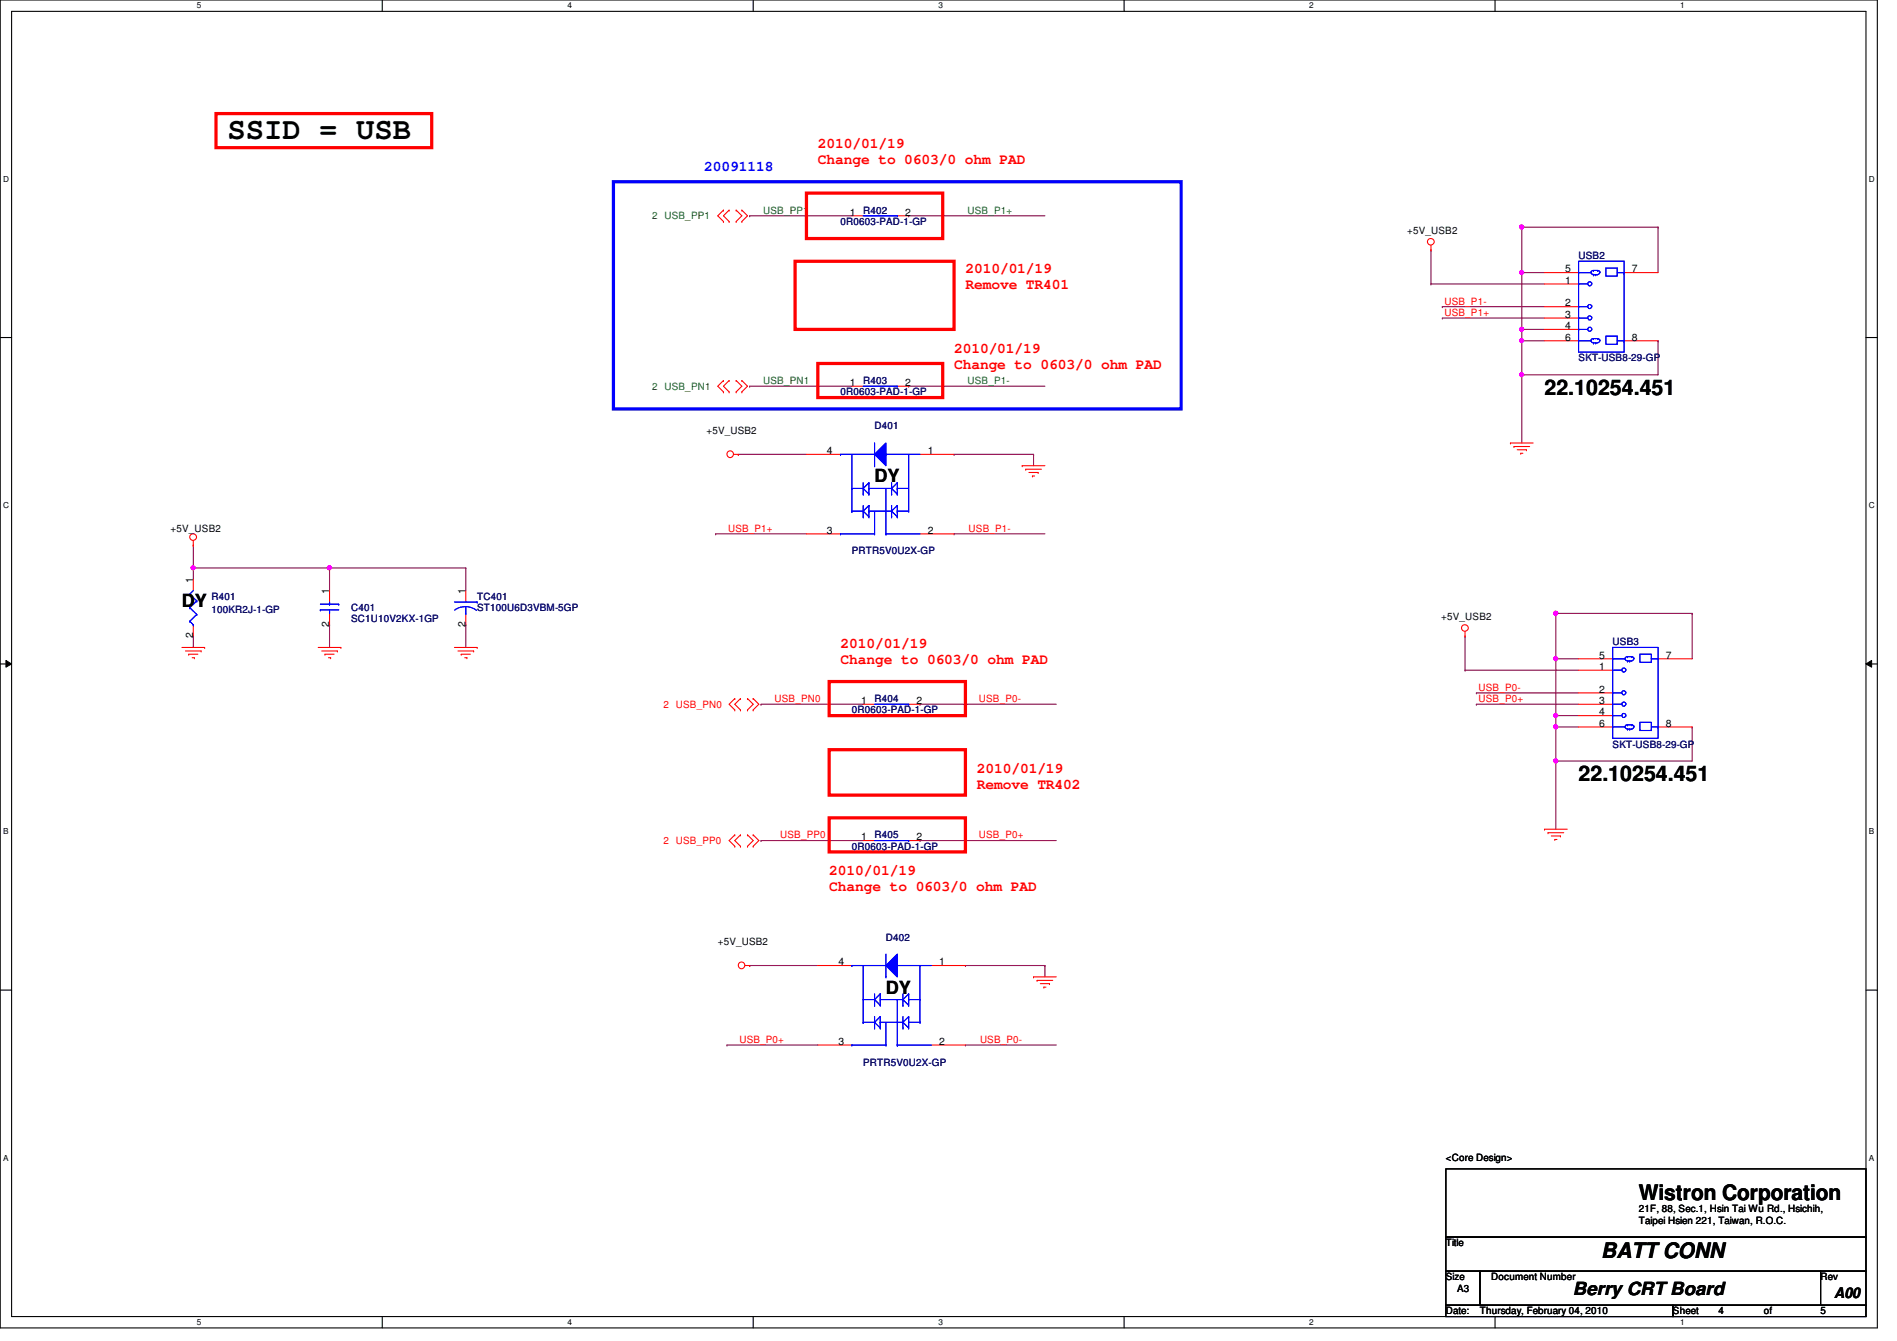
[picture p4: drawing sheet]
<svg xmlns="http://www.w3.org/2000/svg" width="297mm" height="210mm" viewBox="0 0 297 210" stroke-linecap="round" stroke-linejoin="round" font-family="sans-serif">
<path d="M0 0h294v207.9h-294zM1.8 1.8h290.4v204.3h-290.4z" fill="none" stroke="#000" stroke-width=".17"/>
<g fill="#fff">
<path d="M30.8 .2h.7v1.4h-.7z"/>
<path d="M30.8 206.2h.7v1.4h-.7z"/>
</g>
<path d="M59.9 0v1.8M59.9 206.1v1.8" fill="none" stroke="#000" stroke-width=".17"/>
<g fill="#fff">
<path d="M88.9 .2h.6v1.4h-.6z"/>
<path d="M88.9 206.2h.6v1.4h-.6z"/>
</g>
<path d="M117.9 0v1.8M117.9 206.1v1.8" fill="none" stroke="#000" stroke-width=".17"/>
<g fill="#fff">
<path d="M146.9 .2h.7v1.4h-.7z"/>
<path d="M146.9 206.2h.7v1.4h-.7z"/>
</g>
<path d="M176 0v1.8M176 206.1v1.8" fill="none" stroke="#000" stroke-width=".17"/>
<g fill="#fff">
<path d="M205 .2h.7v1.4h-.7z"/>
<path d="M205 206.2h.7v1.4h-.7z"/>
</g>
<path d="M234.1 0v1.8M234.1 206.1v1.8" fill="none" stroke="#000" stroke-width=".17"/>
<g fill="#fff">
<path d="M263.1 .2h.7v1.4h-.7z"/>
<path d="M263.1 206.2h.7v1.4h-.7z"/>
<path d="M.5 27.3h.9v1.4h-.9z"/>
<path d="M292.6 27.3h.9v1.4h-.9z"/>
<path d="M.5 78.4h.9v1.4h-.9z"/>
<path d="M292.6 78.4h.9v1.4h-.9z"/>
</g>
<path d="M0 52.8h1.8M292.2 52.8h1.8" fill="none" stroke="#000" stroke-width=".17"/>
<g fill="#fff">
<path d="M.5 129.5h.8v1.4h-.8z"/>
<path d="M292.6 129.5h.9v1.4h-.9z"/>
</g>
<path d="M0 103.9h1.8M292.2 103.9h1.8" fill="none" stroke="#000" stroke-width=".17"/>
<path d="M.9 103.4l.9 .5-.9 .5zM292.2 103.9l.9-.5v1z" fill="#000"/>
<path d="M.9 103.4l.9 .5-.9 .5zM292.2 103.9l.9-.5v1z" fill="none" stroke="#000" stroke-width=".16"/>
<g fill="#fff">
<path d="M.5 180.5h.8v1.4h-.8z"/>
<path d="M292.6 180.5h.9v1.4h-.9z"/>
</g>
<path d="M0 155h1.8M292.2 155h1.8" fill="none" stroke="#000" stroke-width=".17"/>
<path d="M142.3 33.8h.1M142.3 33.8h21.3M142.3 60.5h.1M142.3 60.5h21.3M30.3 99.6h.1M30.3 99.6v1.7M51.6 97.8h.1M51.6 88.9h.1M51.6 97.8v3.5M51.6 88.9h21.3M72.9 88.9h.1M72.9 88.9v3.6" fill="none" stroke="#800040" stroke-width=".17"/>
<circle cx="51.6" cy="88.9" r=".32" fill="#f0f"/>
<circle cx="51.6" cy="88.9" r=".32" fill="none" stroke="#f0f" stroke-width=".17"/>
<path d="M30.3 85.3h.1M30.3 88.9h.1M30.3 85.3v5.4M30.3 88.9h21.3M51.6 88.9h.1M51.6 88.9v3.6M72.9 97.8h.1M72.9 97.8v3.5" fill="none" stroke="#800040" stroke-width=".17"/>
<circle cx="30.2" cy="88.9" r=".32" fill="#f0f"/>
<circle cx="30.2" cy="88.9" r=".32" fill="none" stroke="#f0f" stroke-width=".17"/>
<g fill="none" stroke="#800040" stroke-width=".17">
<path d="M224.1 39.1h.1M224.1 39.1v5.3M224.1 44.4h.1M224.1 44.4h17.7M225.8 48h.1M225.8 49.8h.1M225.8 48h16M225.8 49.8h16M238.3 58.7h.1M238.3 58.7v10.6M115.6 71.1h.1M115.6 71.1h10.7"/>
<path d="M149.4 71.1h.1M149.4 71.1h12.4M161.8 71.1h.1M161.8 71.1v1.8M112.1 83.6h.1M112.1 83.6h14.2M149.4 83.6h.1M149.4 83.6h14.2M119.2 110.2h.1M119.2 110.2h16M144.1 110.2h.1M144.1 110.2h21.3"/>
<path d="M119.2 131.6h.1M119.2 131.6h16M144.1 131.6h.1M144.1 131.6h21.3M117.4 151.1h.1M117.4 151.1h10.7M151.2 151.1h.1M151.2 151.1h12.4M163.6 151.1h.1M163.6 151.1v1.8M113.8 163.6h.1M113.8 163.6h14.3"/>
<path d="M151.2 163.6h.1M151.2 163.6h14.2"/>
</g>
<circle cx="238.3" cy="58.6" r=".32" fill="#f0f"/>
<circle cx="238.3" cy="58.6" r=".32" fill="none" stroke="#f0f" stroke-width=".17"/>
<path d="M238.3 42.7h.1M238.3 42.7h3.5" fill="none" stroke="#800040" stroke-width=".17"/>
<circle cx="238.3" cy="42.6" r=".32" fill="#f0f"/>
<circle cx="238.3" cy="42.6" r=".32" fill="none" stroke="#f0f" stroke-width=".17"/>
<path d="M238.3 51.6h.1M238.3 42.7h.1M238.3 53.3h.1M238.3 51.6h3.5M238.3 42.7v10.6M238.3 53.3h3.5" fill="none" stroke="#800040" stroke-width=".17"/>
<circle cx="238.3" cy="51.5" r=".32" fill="#f0f"/>
<circle cx="238.3" cy="51.5" r=".32" fill="none" stroke="#f0f" stroke-width=".17"/>
<path d="M238.3 35.6h.1M238.3 35.6h21.3M259.6 35.6h.1M259.6 35.6v7.1" fill="none" stroke="#800040" stroke-width=".17"/>
<circle cx="238.3" cy="35.5" r=".32" fill="#f0f"/>
<circle cx="238.3" cy="35.5" r=".32" fill="none" stroke="#f0f" stroke-width=".17"/>
<path d="M238.3 58.7h.1M238.3 53.3h.1M238.3 53.3v5.4M259.6 53.3h.1M259.6 53.3v5.4h-21.3" fill="none" stroke="#800040" stroke-width=".17"/>
<circle cx="238.3" cy="53.3" r=".32" fill="#f0f"/>
<circle cx="238.3" cy="53.3" r=".32" fill="none" stroke="#f0f" stroke-width=".17"/>
<path d="M229.4 99.6h.1M229.4 99.6v5.3M229.4 104.9h.1M229.4 104.9h17.8M231.2 108.5h.1M231.2 110.2h.1M231.2 108.5h16M231.2 110.2h16M243.6 119.1h.1M243.6 119.1v10.7" fill="none" stroke="#800040" stroke-width=".17"/>
<circle cx="243.6" cy="119.1" r=".32" fill="#f0f"/>
<circle cx="243.6" cy="119.1" r=".32" fill="none" stroke="#f0f" stroke-width=".17"/>
<path d="M243.6 103.1h.1M243.6 112h.1M243.6 103.1h3.6M243.6 112h3.6M243.6 103.1v8.9" fill="none" stroke="#800040" stroke-width=".17"/>
<circle cx="243.6" cy="103.1" r=".32" fill="#f0f"/>
<circle cx="243.6" cy="103.1" r=".32" fill="none" stroke="#f0f" stroke-width=".17"/>
<path d="M243.6 113.8h.1M243.6 112h.1M243.6 113.8h3.6M243.6 112v1.8" fill="none" stroke="#800040" stroke-width=".17"/>
<circle cx="243.6" cy="112" r=".32" fill="#f0f"/>
<circle cx="243.6" cy="112" r=".32" fill="none" stroke="#f0f" stroke-width=".17"/>
<path d="M243.6 96h.1M243.6 96h21.4M265 96h.1M265 96v7.1" fill="none" stroke="#800040" stroke-width=".17"/>
<circle cx="243.6" cy="96" r=".32" fill="#f0f"/>
<circle cx="243.6" cy="96" r=".32" fill="none" stroke="#f0f" stroke-width=".17"/>
<path d="M243.6 119.1h.1M243.6 113.8h.1M243.6 113.8v5.3M265 113.8h.1M265 113.8v5.3h-21.4" fill="none" stroke="#800040" stroke-width=".17"/>
<circle cx="243.6" cy="113.8" r=".32" fill="#f0f"/>
<circle cx="243.6" cy="113.8" r=".32" fill="none" stroke="#f0f" stroke-width=".17"/>
<path d="M117.4 33.8h.1M117.4 33.8h16M238.3 35.6h.1M238.3 35.6v7.1M117.4 60.5h.1M117.4 60.5h16M243.6 96h.1M243.6 96v7.1" fill="none" stroke="#800040" stroke-width=".17"/>
<g fill="none" stroke="#f00" stroke-width=".17">
<path d="M113.3 34.7h.1M113.3 32.9h.1M113.3 32.9l-.9 .9 .9 .9M114.2 34.7h.1M114.2 32.9h.1M114.2 32.9l-.9 .9 .9 .9M115.3 32.9h.1M115.3 34.7h.1M115.3 32.9l.9 .9-.9 .9M116.2 34.7h.1M116.2 32.9h.1M116.2 32.9l.8 .9-.8 .9"/>
<path d="M224.1 39.1h.1M224.1 38.4v.7M113.3 59.6h.1M113.3 59.6l-.9 .9 .9 .8M114.2 59.6h.1M114.2 59.6l-.9 .9 .9 .8M115.3 59.6h.1M115.3 59.6l.9 .9-.9 .8M116.2 59.6h.1M116.2 59.6l.8 .9-.8 .8M113.3 61.3h.1M114.2 61.3h.1"/>
<path d="M114.9 71.1h.7M115.3 61.3h.1M115.6 71.1h.1M116.2 61.3h.1M160.1 72.9h.1M160.1 72.9h3.5M160.6 73.4h.1M160.6 73.4h2.5M161.1 74h1.5M161.7 74.5h.1M161.7 74.5h.3M162.6 74h.1"/>
<path d="M236.5 69.3h.1M236.5 69.3h3.6M237.1 69.9h.1M237.1 69.9h2.4M237.6 70.4h1.4M238.1 71h.1M238.1 71h.4M239 70.4h.1M30.3 85.3h.1M30.3 84.6v.7M229.4 99.6h.1M229.4 98.8v.8"/>
<path d="M28.5 101.3h3.5M29 101.9h2.5M29.5 102.4h.1M29.5 102.4h1.5M30.1 103h.3M30.4 103h.1M31.5 101.9h.1M32 101.3h.1M49.8 101.3h3.6M50.4 101.9h2.4M50.9 102.4h.1M50.9 102.4h1.4"/>
<path d="M51.4 103h.4M51.8 103h.1M52.8 101.9h.1M53.4 101.3h.1M71.2 101.3h3.5M71.7 101.9h2.5M72.2 102.4h.1M72.2 102.4h1.5M72.8 103h.3M73.1 103h.1M74.2 101.9h.1M74.7 101.3h.1"/>
<path d="M115.1 111.1h.1M115.1 109.3h.1M115.1 109.3l-.9 .9 .9 .9M115.9 111.1h.1M115.9 109.3h.1M115.9 109.3l-.8 .9 .8 .9M117 109.3h.1M117 111.1h.1M117 109.3l.9 .9-.9 .9M117.9 111.1h.1M117.9 109.3h.1M117.9 109.3l.9 .9-.9 .9"/>
<path d="M115.1 132.5h.1M115.1 130.7h.1M115.1 130.7l-.9 .9 .9 .9M115.9 132.5h.1M115.9 130.7h.1M115.9 130.7l-.8 .9 .8 .9M117 130.7h.1M117 132.5h.1M117 130.7l.9 .9-.9 .9M117.9 132.5h.1M117.9 130.7h.1M117.9 130.7l.9 .9-.9 .9"/>
<path d="M241.8 129.8h.1M241.8 129.8h3.6M242.4 130.3h.1M242.4 130.3h2.5M242.9 130.9h1.4M243.5 131.4h.1M243.5 131.4h.3M244.3 130.9h.1M116.7 151.1h.7M117.4 151.1h.1M128.1 151.1h5.3M145.8 151.1h5.4"/>
<path d="M161.8 152.9h.1M161.8 152.9h3.6M162.4 153.5h.1M162.4 153.5h2.4M162.9 154h1.4M163.4 154.5h.1M163.4 154.5h.4M164.3 154h.1M128.1 163.6h5.3M145.8 163.6h5.4"/>
<circle cx="224.1" cy="37.8" r=".52"/>
<circle cx="114.3" cy="71.1" r=".52"/>
<circle cx="30.2" cy="84.1" r=".52"/>
<circle cx="229.4" cy="98.3" r=".52"/>
<circle cx="116.1" cy="151.1" r=".52"/>
</g>
<path d="M226.4 183h65.8v10.6h-65.8zM226.4 193.6h65.8v5.4h-65.8zM226.4 199h5.3v5.3h-5.3zM231.7 199h53.4v5.3h-53.4zM285.1 199h7.1v5.3h-7.1zM226.4 204.3h35.6v1.8h-35.6zM262 204.3h30.2v1.8h-30.2z" fill="none" stroke="#000" stroke-width=".17"/>
<path d="M33.8 17.8h33.8v5.3h-33.8zM126.3 30.2h21.3v7.1h-21.3zM124.5 40.9h24.9v10.7h-24.9zM128.1 56.9h19.5v5.3h-19.5zM129.8 106.7h21.4v5.3h-21.4zM129.8 117.3h21.4v7.2h-21.4zM129.8 128h21.4v5.3h-21.4z" fill="none" stroke="#f00" stroke-width=".51"/>
<path d="M96.1 28.4h88.9v35.6h-88.9z" fill="none" stroke="#00f" stroke-width=".51"/>
<path d="M140.5 149.4v3.5l-1.8-1.8z" fill="#00f"/>
<g fill="none" stroke="#00f" stroke-width=".17">
<path d="M133.4 151.1h.1M133.4 151.1h5.3M135.2 156.5h.1M135.2 156.5h1.7M135.2 151.1v8.9M136.9 156.5h.1M136.9 157.4h.1M136.9 155.6v1.8M136.9 159.1v1.8M136.9 156.5l.9 .9M137.8 159.1h.1M137.8 157.4h.1"/>
<path d="M137.8 155.6h.1M137.8 156.5h.1M137.8 159.1l-.9 .9M137.8 155.6v1.8M137.8 159.1v1.8M137.8 155.6l-.9 .9M137.8 156.5h3.6M138.7 152.9h.1M138.7 149.4v3.5M140.5 149.4v3.5l-1.8-1.8zM140.5 151.1h.1M140.5 151.1h5.3"/>
<path d="M140.5 156.5v7.1M141.4 157.4h.1M141.4 156.5h.1M141.4 155.6v1.8M141.4 159.1v1.8M141.4 156.5l.9 .9M142.3 159.1h.1M142.3 155.6h.1M142.3 157.4h.1M142.3 156.5h.1M142.3 155.6v1.8M142.3 159.1v1.8"/>
<path d="M142.3 159.1l-.9 .9M142.3 155.6l-.9 .9M142.3 156.5h1.8M144.1 151.1v8.9M133.4 163.6h.1M133.4 163.6h5.3M135.2 160h.1M135.2 160h1.7M136.9 160.9h.1M136.9 160h.1M136.9 160l.9 .9M137.8 160h.1"/>
<path d="M137.8 160.9h.1M137.8 160h3.6M138.7 163.6h.1M138.7 160v3.6M140.5 163.6h.1M140.5 163.6h5.3M141.4 160h.1M141.4 160.9h.1M141.4 160l.9 .9M142.3 160h.1M142.3 160.9h.1M142.3 160h1.8"/>
<path d="M144.1 160h.1"/>
</g>
<path d="M140.5 149.4v3.5l-1.8-1.8z" fill="#00f"/>
<g fill="none" stroke="#00f" stroke-width=".17">
<path d="M135.2 60.5h5.3M140.5 60.5h.1M50.2 95.5h.1M50.2 94.6h2.8M50.2 95.5h2.8M51.6 94.6h.1M51.6 95.5h.1M51.6 94.2v.4M51.6 95.5v.5M53 94.6h.1M252.5 101.3h7.1v14.3h-7.1zM252.5 104.9h.1"/>
<path d="M252.5 108.5h.1M252.5 110.2h.1M252.5 112h.1M252.5 103.1h.1M252.5 113.8h.1M252.5 104.9h1.5M252.5 108.5h1.5M252.5 110.2h1.5M252.5 112h1.5M252.5 103.1h2M252.5 113.8h2M254.5 103.1l.1 .3h.2"/>
<path d="M254.5 113.8l.1 .2h.2M254.8 102.8h.1M254.8 103.5h.1M254.8 102.8h-.2l-.1 .3M254.8 113.5h-.2l-.1 .3M254.8 114.1h.1M254.8 113.5h.1M254.8 102.8h.7M254.8 103.5h.7M254.8 114.1h.7M254.8 113.5h.7M255.2 103.5h.1"/>
<path d="M255.2 114.1h.1M255.5 102.8l.3 .1a.35 .35 0 0 1-.3 .5M255.5 102.8h.1M255.5 113.5l.3 .1a.35 .35 0 0 1-.3 .5M255.5 113.5h.1M256.8 102.4h1.8v1.3h-1.8zM256.8 113.1h1.8v1.2h-1.8zM258.6 103.1h1M258.6 113.8h1M259.6 103.1h.1M259.6 113.8h.1M136.9 131.6h5.4"/>
<path d="M142.3 131.6h.1M133.4 151.1h.1M133.4 151.1h5.3M135.2 156.5h.1M135.2 156.5h1.7M135.2 151.1v8.9M136.9 156.5h.1M136.9 157.4h.1M136.9 155.6v1.8M136.9 159.1v1.8M136.9 156.5l.9 .9M137.8 159.1h.1"/>
<path d="M137.8 157.4h.1M137.8 155.6h.1M137.8 156.5h.1M137.8 159.1l-.9 .9M137.8 155.6v1.8M137.8 159.1v1.8M137.8 155.6l-.9 .9M137.8 156.5h3.6M138.7 152.9h.1M138.7 149.4v3.5M140.5 149.4v3.5l-1.8-1.8zM140.5 151.1h.1"/>
<path d="M140.5 151.1h5.3M140.5 156.5v7.1M141.4 157.4h.1M141.4 156.5h.1M141.4 155.6v1.8M141.4 159.1v1.8M141.4 156.5l.9 .9M142.3 159.1h.1M142.3 155.6h.1M142.3 157.4h.1M142.3 156.5h.1M142.3 155.6v1.8"/>
<path d="M142.3 159.1v1.8M142.3 159.1l-.9 .9M142.3 155.6l-.9 .9M142.3 156.5h1.8M144.1 151.1v8.9M133.4 163.6h.1M133.4 163.6h5.3M135.2 160h.1M135.2 160h1.7M136.9 160.9h.1M136.9 160h.1M136.9 160l.9 .9"/>
<path d="M137.8 160h.1M137.8 160.9h.1M137.8 160h3.6M138.7 163.6h.1M138.7 160v3.6M140.5 163.6h.1M140.5 163.6h5.3M141.4 160h.1M141.4 160.9h.1M141.4 160l.9 .9M142.3 160h.1M142.3 160.9h.1"/>
<path d="M142.3 160h1.8M144.1 160h.1"/>
<circle cx="254.3" cy="112" r=".32"/>
<circle cx="254.3" cy="110.2" r=".32"/>
<circle cx="254.3" cy="108.4" r=".32"/>
<circle cx="254.3" cy="104.9" r=".32"/>
</g>
<g fill="none" stroke="#f00" stroke-width=".17">
<path d="M126.3 71.1h5.3M133.4 60.5h1.8M140.5 60.5h1.8M144.1 71.1h5.3M51.6 92.5v1.7M51.6 96v1.8M126.3 83.6h5.3M144.1 83.6h5.3M247.2 113.8h5.3M247.2 104.9h5.3M247.2 108.5h5.3M247.2 110.2h5.3"/>
<path d="M247.2 112h5.3M247.2 103.1h5.3M259.6 113.8h5.4M259.6 103.1h5.4M135.2 131.6h1.7M142.3 131.6h1.8"/>
</g>
<path d="M138.7 69.3v3.6l-1.8-1.8z" fill="#00f"/>
<g fill="none" stroke="#00f" stroke-width=".17">
<path d="M131.6 71.1h.1M131.6 71.1h5.3M133.4 76.5h.1M133.4 76.5h1.8M133.4 71.1v8.9M135.2 76.5h.1M135.2 77.3h.1M135.2 75.6v1.7M135.2 79.1v1.8M135.2 76.5l.9 .8M136.1 79.1h.1M136.1 77.3h.1"/>
<path d="M136.1 75.6h.1M136.1 76.5h.1M136.1 79.1l-.9 .9M136.1 75.6v1.7M136.1 79.1v1.8M136.1 75.6l-.9 .9M136.1 76.5h3.5M136.9 72.9h.1M136.9 69.3v3.6M138.7 69.3v3.6l-1.8-1.8zM138.7 71.1h.1M138.7 71.1h5.4"/>
<path d="M138.7 76.5v7.1M139.6 77.3h.1M139.6 76.5h.1M139.6 75.6v1.7M139.6 79.1v1.8M139.6 76.5l.9 .8M140.5 79.1h.1M140.5 75.6h.1M140.5 77.3h.1M140.5 76.5h.1M140.5 75.6v1.7M140.5 79.1v1.8"/>
<path d="M140.5 79.1l-.9 .9M140.5 75.6l-.9 .9M140.5 76.5h1.8M142.3 71.1v8.9M131.6 83.6h.1M131.6 83.6h5.3M133.4 80h.1M133.4 80h1.8M135.2 80.9h.1M135.2 80h.1M135.2 80l.9 .9M136.1 80h.1"/>
<path d="M136.1 80.9h.1M136.1 80h3.5M136.9 83.6h.1M136.9 80v3.6M138.7 83.6h.1M138.7 83.6h5.4M139.6 80h.1M139.6 80.9h.1M139.6 80l.9 .9M140.5 80h.1M140.5 80.9h.1M140.5 80h1.8"/>
<path d="M142.3 80h.1"/>
</g>
<path d="M138.7 69.3v3.6l-1.8-1.8z" fill="#00f"/>
<g fill="none" stroke="#00f" stroke-width=".17">
<path d="M135.2 33.8h5.3M140.5 33.8h.1M247.2 40.9h7.1v14.2h-7.1zM247.2 44.4h.1M247.2 48h.1M247.2 49.8h.1M247.2 51.6h.1M247.2 42.7h.1M247.2 53.3h.1M247.2 44.4h1.4M247.2 48h1.4M247.2 49.8h1.4"/>
<path d="M247.2 51.6h1.4M247.2 42.7h1.9M247.2 53.3h1.9M249.1 42.7l.2 .2h.2M249.1 53.3l.2 .3h.2M249.5 42.3h.1M249.5 43h.1M249.5 42.3l-.2 .1-.2 .3M249.5 53h-.2l-.2 .3M249.5 53.7h.1M249.5 53h.1M249.5 42.3h.7"/>
<path d="M249.5 43h.7M249.5 53.7h.7M249.5 53h.7M249.8 43h.1M249.8 53.7h.1M250.2 42.3l.3 .2a.35 .35 0 0 1-.3 .5M250.2 42.3h.1M250.2 53l.3 .1a.35 .35 0 0 1-.3 .5M250.2 53h.1M251.5 42h1.7v1.2h-1.7zM251.5 52.6h1.7v1.3h-1.7zM253.2 42.7h1.1"/>
<path d="M253.2 53.3h1.1M254.3 42.7h.1M254.3 53.3h.1M131.6 71.1h.1M131.6 71.1h5.3M133.4 76.5h.1M133.4 76.5h1.8M133.4 71.1v8.9M135.2 76.5h.1M135.2 77.3h.1M135.2 75.6v1.7M135.2 79.1v1.8"/>
<path d="M135.2 76.5l.9 .8M136.1 79.1h.1M136.1 77.3h.1M136.1 75.6h.1M136.1 76.5h.1M136.1 79.1l-.9 .9M136.1 75.6v1.7M136.1 79.1v1.8M136.1 75.6l-.9 .9M136.1 76.5h3.5M136.9 72.9h.1M136.9 69.3v3.6"/>
<path d="M138.7 69.3v3.6l-1.8-1.8zM138.7 71.1h.1M138.7 71.1h5.4M138.7 76.5v7.1M139.6 77.3h.1M139.6 76.5h.1M139.6 75.6v1.7M139.6 79.1v1.8M139.6 76.5l.9 .8M140.5 79.1h.1M140.5 75.6h.1M140.5 77.3h.1"/>
<path d="M140.5 76.5h.1M140.5 75.6v1.7M140.5 79.1v1.8M140.5 79.1l-.9 .9M140.5 75.6l-.9 .9M140.5 76.5h1.8M142.3 71.1v8.9M29.7 93h.1M29.7 95.1h.1M29.7 97.2h.1M29.7 93l1.1 1.1M29.7 95.1l1.1 1.1"/>
<path d="M29.7 97.2l.6 .6M30.3 97.8h.1M30.3 92.5l-.6 .5M30.8 94.1h.1M30.8 96.2h.1M30.8 94.1l-1.1 1M30.8 96.2l-1.1 1M71.2 94.2h3.5M72.9 96h.1M72.9 95l.7 .1 1 .4M72.9 95l-1.1 .1-.6 .4M72.9 95v1"/>
<path d="M74.7 94.2h.1M131.6 83.6h.1M131.6 83.6h5.3M133.4 80h.1M133.4 80h1.8M135.2 80.9h.1M135.2 80h.1M135.2 80l.9 .9M136.1 80h.1M136.1 80.9h.1M136.1 80h3.5M136.9 83.6h.1"/>
<path d="M136.9 80v3.6M138.7 83.6h.1M138.7 83.6h5.4M139.6 80h.1M139.6 80.9h.1M139.6 80l.9 .9M140.5 80h.1M140.5 80.9h.1M140.5 80h1.8M142.3 80h.1M136.9 110.2h5.4M142.3 110.2h.1"/>
<circle cx="248.9" cy="48" r=".32"/>
<circle cx="248.9" cy="44.4" r=".32"/>
<circle cx="248.9" cy="49.8" r=".32"/>
<circle cx="248.9" cy="51.5" r=".32"/>
</g>
<g fill="none" stroke="#f00" stroke-width=".17">
<path d="M133.4 33.8h1.8M140.5 33.8h1.8M241.8 53.3h5.4M241.8 44.4h5.4M241.8 48h5.4M241.8 49.8h5.4M241.8 51.6h5.4M241.8 42.7h5.4M254.3 53.3h5.3M254.3 42.7h5.3M30.3 90.7v1.8M30.3 97.8v1.8"/>
<path d="M72.9 92.5v1.7M72.9 96v1.8M135.2 110.2h1.7M142.3 110.2h1.8"/>
</g>
<circle cx="51.6" cy="88.9" r=".32" fill="#f0f"/>
<circle cx="51.6" cy="88.9" r=".32" fill="none" stroke="#f0f" stroke-width=".17"/>
<circle cx="30.2" cy="88.9" r=".32" fill="#f0f"/>
<circle cx="30.2" cy="88.9" r=".32" fill="none" stroke="#f0f" stroke-width=".17"/>
<circle cx="238.3" cy="58.6" r=".32" fill="#f0f"/>
<circle cx="238.3" cy="58.6" r=".32" fill="none" stroke="#f0f" stroke-width=".17"/>
<circle cx="238.3" cy="42.6" r=".32" fill="#f0f"/>
<circle cx="238.3" cy="42.6" r=".32" fill="none" stroke="#f0f" stroke-width=".17"/>
<circle cx="238.3" cy="51.5" r=".32" fill="#f0f"/>
<circle cx="238.3" cy="51.5" r=".32" fill="none" stroke="#f0f" stroke-width=".17"/>
<circle cx="238.3" cy="35.5" r=".32" fill="#f0f"/>
<circle cx="238.3" cy="35.5" r=".32" fill="none" stroke="#f0f" stroke-width=".17"/>
<circle cx="238.3" cy="53.3" r=".32" fill="#f0f"/>
<circle cx="238.3" cy="53.3" r=".32" fill="none" stroke="#f0f" stroke-width=".17"/>
<circle cx="243.6" cy="119.1" r=".32" fill="#f0f"/>
<circle cx="243.6" cy="119.1" r=".32" fill="none" stroke="#f0f" stroke-width=".17"/>
<circle cx="243.6" cy="103.1" r=".32" fill="#f0f"/>
<circle cx="243.6" cy="103.1" r=".32" fill="none" stroke="#f0f" stroke-width=".17"/>
<circle cx="243.6" cy="112" r=".32" fill="#f0f"/>
<circle cx="243.6" cy="112" r=".32" fill="none" stroke="#f0f" stroke-width=".17"/>
<circle cx="243.6" cy="96" r=".32" fill="#f0f"/>
<circle cx="243.6" cy="96" r=".32" fill="none" stroke="#f0f" stroke-width=".17"/>
<circle cx="243.6" cy="113.8" r=".32" fill="#f0f"/>
<circle cx="243.6" cy="113.8" r=".32" fill="none" stroke="#f0f" stroke-width=".17"/>
<text font-size="4.8" x="35.6" y="21.8">SSID = USB</text>
<g font-size="3.3">
<text x="241.8" y="61.8">22.10254.451</text>
<text x="247.2" y="122.3">22.10254.451</text>
<text x="256.6" y="187.9">Wistron Corporation</text>
<text x="250.7" y="196.8">BATT CONN</text>
</g>
<g font-size="2.8">
<text x="136.9" y="75.5">DY</text>
<text x="28.5" y="95.1">DY</text>
<text x="138.7" y="155.5">DY</text>
<text x="246.3" y="202.8">Berry CRT Board</text>
</g>
<g font-size="2.3" fill="#f00">
<text x="128.1" y="23.2">2010/01/19</text>
<text x="128.1" y="25.7">Change to 0603/0 ohm PAD</text>
<text x="151.2" y="42.8">2010/01/19</text>
<text x="151.2" y="45.3">Remove TR401</text>
<text x="149.4" y="55.2">2010/01/19</text>
<text x="149.4" y="57.7">Change to 0603/0 ohm PAD</text>
<text x="131.6" y="101.4">2010/01/19</text>
<text x="131.6" y="104">Change to 0603/0 ohm PAD</text>
<text x="152.9" y="121">2010/01/19</text>
<text x="152.9" y="123.5">Remove TR402</text>
<text x="129.8" y="137">2010/01/19</text>
<text x="129.8" y="139.5">Change to 0603/0 ohm PAD</text>
</g>
<text font-size="2.3" fill="#00f" x="110.3" y="26.8">20091118</text>
<text font-size="2.3" x="287.2" y="203.2">A00</text>
<g font-size="1.6" fill="#008000">
<text x="102.1" y="34.3">2 USB_PP1</text>
<text x="119.5" y="33.4">USB_PP1</text>
<text x="151.5" y="33.4">USB_P1+</text>
<text x="102.1" y="61">2 USB_PN1</text>
<text x="119.5" y="60.1">USB_PN1</text>
<text x="151.5" y="60.1">USB_P1-</text>
</g>
<g font-size="1.6" fill="#000080">
<text x="131.6" y="35.2">0R0603-PAD-1-GP</text>
<text x="135.2" y="33.4">R402</text>
<text x="247.2" y="40.6">USB2</text>
<text x="247.2" y="56.6">SKT-USB8-29-GP</text>
<text x="131.6" y="61.9">0R0603-PAD-1-GP</text>
<text x="135.2" y="60.1">R403</text>
<text x="136.9" y="67.2">D401</text>
<text x="133.4" y="86.8">PRTR5V0U2X-GP</text>
<text x="33.1" y="93.9">R401</text>
<text x="55" y="95.7">C401</text>
<text x="74.7" y="93.9">TC401</text>
<text x="74.7" y="95.7">ST100U6D3VBM-5GP</text>
<text x="33.1" y="96">100KR2J-1-GP</text>
<text x="55" y="97.3">SC1U10V2KX-1GP</text>
<text x="252.5" y="101">USB3</text>
<text x="133.4" y="111.7">0R0603-PAD-1-GP</text>
<text x="136.9" y="109.9">R404</text>
<text x="252.5" y="117">SKT-USB8-29-GP</text>
<text x="136.9" y="131.2">R405</text>
<text x="133.4" y="133">0R0603-PAD-1-GP</text>
<text x="138.7" y="147.2">D402</text>
<text x="135.2" y="166.8">PRTR5V0U2X-GP</text>
</g>
<g font-size="1.6">
<text x="133.1" y="33.7">1</text>
<text x="141.7" y="33.7">2</text>
<text x="220.3" y="36.7">+5V_USB2</text>
<text x="245.1" y="44.4">1</text>
<text x="245.1" y="48">2</text>
<text x="245.1" y="42.6">5</text>
<text x="255.5" y="42.6">7</text>
<text x="245.1" y="53.3">6</text>
<text x="245.1" y="49.7">3</text>
<text x="245.1" y="51.5">4</text>
<text x="255.5" y="53.3">8</text>
<text x="133.1" y="60.4">1</text>
<text x="141.7" y="60.4">2</text>
<text x="110.6" y="67.9">+5V_USB2</text>
<text x="129.5" y="71.1">4</text>
<text x="145.3" y="71.1">1</text>
<text x="26.7" y="83.2">+5V_USB2</text>
<text x="129.5" y="83.5">3</text>
<text x="145.3" y="83.5">2</text>
<text x="30.2" y="91.2" transform="rotate(-90 30.2 91.2)">1</text>
<text x="51.6" y="93" transform="rotate(-90 51.6 93)">1</text>
<text x="72.9" y="93" transform="rotate(-90 72.9 93)">1</text>
<text x="30.2" y="99.9" transform="rotate(-90 30.2 99.9)">2</text>
<text x="51.6" y="98.1" transform="rotate(-90 51.6 98.1)">2</text>
<text x="72.9" y="98.1" transform="rotate(-90 72.9 98.1)">2</text>
<text x="225.7" y="97.1">+5V_USB2</text>
<text x="250.4" y="104.9">1</text>
<text x="250.4" y="103.1">5</text>
<text x="260.9" y="103.1">7</text>
<text x="134.8" y="110.2">1</text>
<text x="143.5" y="110.2">2</text>
<text x="250.4" y="113.7">6</text>
<text x="250.4" y="108.4">2</text>
<text x="250.4" y="110.2">3</text>
<text x="250.4" y="112">4</text>
<text x="260.9" y="113.7">8</text>
<text x="134.8" y="131.5">1</text>
<text x="143.5" y="131.5">2</text>
<text x="112.4" y="148">+5V_USB2</text>
<text x="131.3" y="151.1">4</text>
<text x="147.1" y="151.1">1</text>
<text x="131.3" y="163.5">3</text>
<text x="147.1" y="163.5">2</text>
<text x="226.4" y="181.7">&lt;Core Design&gt;</text>
<text x="256.6" y="189.7">21F, 88, Sec.1, Hsin Tai Wu Rd., Hsichih,</text>
<text x="256.6" y="191.6">Taipei Hsien 221, Taiwan, R.O.C.</text>
<text x="226.4" y="195.1">Title</text>
<text x="226.4" y="200.4">Size</text>
<text x="228.2" y="202.2">A3</text>
<text x="233.5" y="200.4">Document Number</text>
<text x="285.1" y="200.4">Rev</text>
<text x="226.4" y="205.7">Date:</text>
<text x="231.7" y="205.7">Thursday, February 04, 2010</text>
<text x="262" y="205.7">Sheet</text>
<text x="269.1" y="205.7">4</text>
<text x="276.2" y="205.7">of</text>
<text x="285.1" y="205.7">5</text>
</g>
<g font-size="1.6" fill="#f00">
<text x="226.2" y="47.7">USB_P1-</text>
<text x="226.2" y="49.4">USB_P1+</text>
<text x="114" y="83.2">USB_P1+</text>
<text x="151.7" y="83.2">USB_P1-</text>
<text x="103.9" y="110.8">2 USB_PN0</text>
<text x="121.3" y="109.9">USB_PN0</text>
<text x="153.3" y="109.9">USB_P0-</text>
<text x="231.5" y="108.1">USB_P0-</text>
<text x="231.5" y="109.9">USB_P0+</text>
<text x="122.2" y="131.2">USB_PP0</text>
<text x="153.3" y="131.2">USB_P0+</text>
<text x="103.9" y="132.1">2 USB_PP0</text>
<text x="115.8" y="163.2">USB_P0+</text>
<text x="153.5" y="163.2">USB_P0-</text>
</g>
<g font-size="1.3">
<text x="30.8" y="1.3">5</text>
<text x="88.9" y="1.3">4</text>
<text x="146.9" y="1.3">3</text>
<text x="205" y="1.3">2</text>
<text x="263.1" y="1.3">1</text>
<text x=".5" y="28.4">D</text>
<text x="292.6" y="28.4">D</text>
<text x=".5" y="79.5">C</text>
<text x="292.6" y="79.5">C</text>
<text x=".5" y="130.6">B</text>
<text x="292.6" y="130.6">B</text>
<text x=".5" y="181.7">A</text>
<text x="292.6" y="181.7">A</text>
<text x="30.8" y="207.4">5</text>
<text x="88.9" y="207.4">4</text>
<text x="146.9" y="207.4">3</text>
<text x="205" y="207.4">2</text>
<text x="263.1" y="207.4">1</text>
</g>
</svg>
